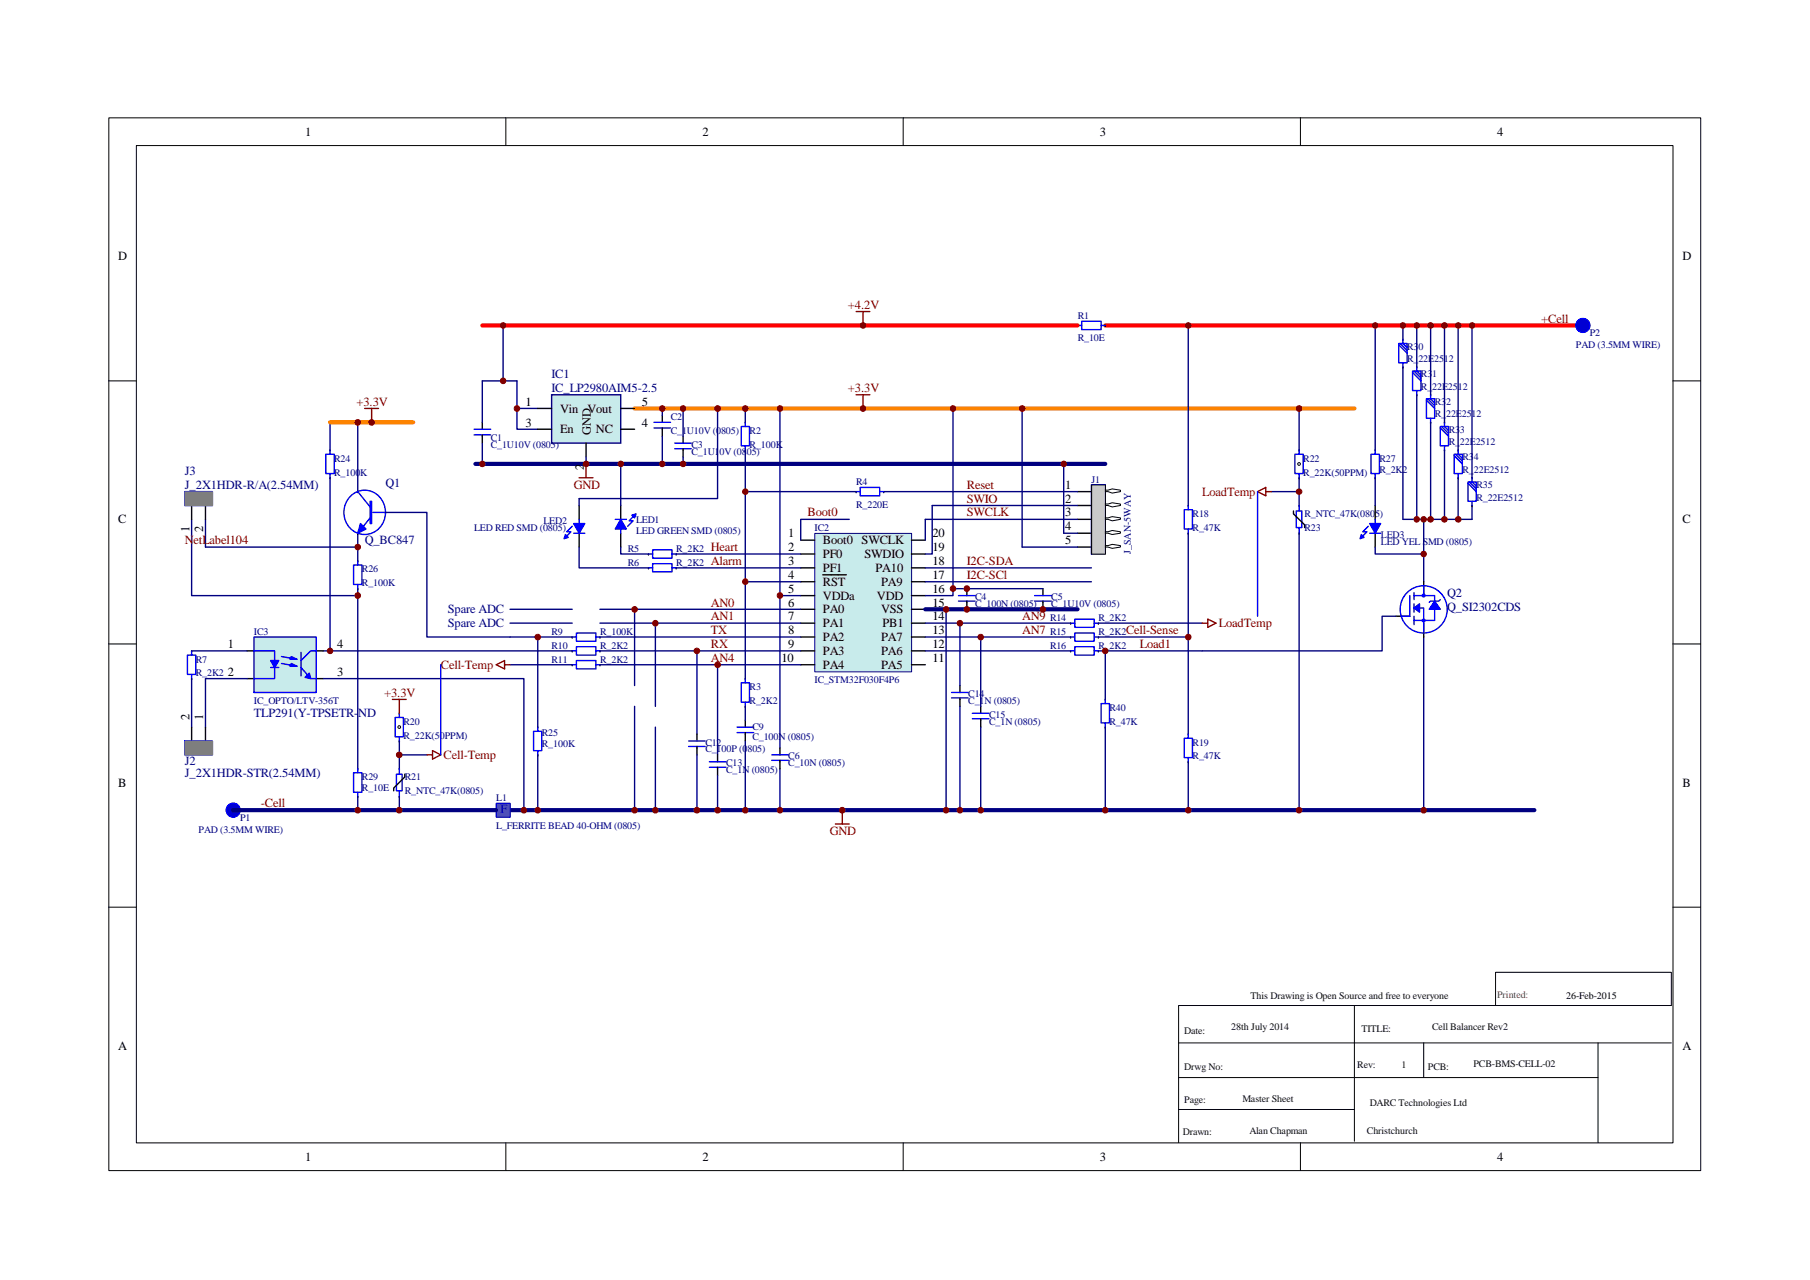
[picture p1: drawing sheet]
<svg xmlns="http://www.w3.org/2000/svg" width="420mm" height="297mm" viewBox="0 0 420 297" stroke-linecap="round" stroke-linejoin="round" font-family="sans-serif">
<g fill="none" stroke="#000" stroke-width=".23">
<path d="M25.3 27.3h369.5v244.4h-369.5zM31.7 33.8h356.7v231.4h-356.7zM117.4 27.3v6.4M209.7 27.3v6.4M301.9 27.3v6.4M25.2 88.4h6.4M388.3 88.4h6.4M25.2 149.4h6.4M388.3 149.4h6.4M25.2 210.5h6.4M388.3 210.5h6.4M117.4 265.2v6.4"/>
<path d="M209.7 265.2v6.4M301.9 265.2v6.4"/>
</g>
<path d="M118.4 188h237.8" fill="none" stroke="#000080" stroke-width=".96"/>
<path d="M256.6 75.5h110.8" fill="none" stroke="#f00" stroke-width=".96"/>
<g fill="#000">
<circle cx="325.7" cy="78.7" r=".16"/>
<circle cx="367.4" cy="75.5" r=".16"/>
<circle cx="325.7" cy="85.2" r=".16"/>
<circle cx="328.9" cy="85.2" r=".16"/>
<circle cx="328.9" cy="91.6" r=".16"/>
<circle cx="332.1" cy="91.6" r=".16"/>
<circle cx="332.1" cy="98" r=".16"/>
<circle cx="335.3" cy="98" r=".16"/>
<circle cx="335.3" cy="104.4" r=".16"/>
<circle cx="338.5" cy="110.9" r=".16"/>
<circle cx="338.5" cy="104.4" r=".16"/>
</g>
<g fill="none" stroke="#00f" stroke-width=".32">
<path d="M325 79.7l1.6 1.6M325.7 78.7v1h.9v4.5h-.9v1M324.7 80l1.9 2M326.6 80.6l-.9-.9h-1v4.5h1M327.9 86.4l1.9 2M328.2 86.1l1.6 1.6M328.9 85.2v.9h.9v4.5h-.9v1M329.8 87.1l-.9-1h-1v4.5h1M331.1 92.9l1.9 1.9M331.4 92.5l1.6 1.6M332.1 91.6v.9h.9v4.6h-.9v.9M333 93.5l-.9-1h-1v4.6h1"/>
<path d="M334.3 99.3l1.9 1.9M334.6 99l1.6 1.6M335.3 98v1h.9v4.5h-.9v.9M336.2 99.9l-.9-.9h-1v4.5h1M337.6 105.7l1.9 2M337.9 105.4l1.6 1.6M338.5 104.4v1h1v4.5h-1v1M339.5 106.4l-1-1h-.9v4.5h.9"/>
<circle cx="367.4" cy="75.5" r="1.61"/>
</g>
<path d="M335.3 104.4v16.1M338.5 110.9v9.6M341.7 117.3v3.2" fill="none" stroke="#000080" stroke-width=".32"/>
<circle cx="367.4" cy="75.5" r="1.61" fill="#0000bf"/>
<circle cx="367.4" cy="75.5" r="1.61" fill="none" stroke="#00f" stroke-width=".23"/>
<path d="M328.9 91.6v28.9" fill="none" stroke="#000080" stroke-width=".32"/>
<circle cx="54.1" cy="188" r=".16" fill="#000"/>
<circle cx="54.1" cy="188" r="1.61" fill="none" stroke="#00f" stroke-width=".32"/>
<circle cx="54.1" cy="188" r="1.61" fill="#0000bf"/>
<circle cx="54.1" cy="188" r="1.61" fill="none" stroke="#00f" stroke-width=".23"/>
<path d="M332.1 98v22.5M325.7 120.5h16M330.5 120.5v14.5" fill="none" stroke="#000080" stroke-width=".32"/>
<path d="M314.4 233.3v31.5M347.2 233.3v-7.7h40.8v7.7h-114.4v31.9M273.6 242h114.4M273.6 250.1h97.4M273.6 257.5h40.8M330.5 242v8.1M371 242v23.2" fill="none" stroke="#000" stroke-width=".23"/>
<path d="M250.1 114.1h3.3M250.1 117.3h3.3M250.1 120.5h3.3M250.1 123.7h3.3M250.1 127h3.3" fill="none" stroke="#000" stroke-width=".32"/>
<path d="M253.4 112.5h3.2v16.1h-3.2z" fill="none" stroke="#00f" stroke-width=".32"/>
<path d="M253.4 112.6h3.2v16h-3.2z" fill="#c0c0c0"/>
<path d="M253.4 112.5h3.2v16.1h-3.2zM256.6 113.7l1.6-.2 1.9 .2v.4l-1.9 .3-1-.3h-.6M256.6 117l1.6-.3 1.9 .3v.3l-1.9 .3-1-.3h-.6M256.6 120.2l1.6-.3 1.9 .3v.3l-1.9 .4-1-.4h-.6M256.6 123.4l1.6-.3 1.9 .3v.3l-1.9 .3-1.6-.3M256.6 126.6l1.6-.3 1.9 .3v.4l-1.9 .3-1.6-.3" fill="none" stroke="#000" stroke-width=".23"/>
<path d="M237.3 94.8v32.2h12.8M205.1 114.1h45M216.4 117.3h33.7M214.8 120.5h35.3" fill="none" stroke="#000080" stroke-width=".32"/>
<path d="M189.2 123.8h22.4v32.1h-22.4z" fill="#c8ebeb"/>
<path d="M189.1 123.8h22.5v32.1h-22.5z" fill="none" stroke="#000080" stroke-width=".23"/>
<g fill="none" stroke="#000" stroke-width=".32">
<path d="M185.9 125.3h3.2M185.9 128.6h3.2M185.9 131.8h3.2M185.9 135h3.2M185.9 138.2h3.2M191 133.4h5.5M211.6 125.3h3.2M211.6 128.6h3.2M211.6 131.8h3.2M211.6 135h3.2M211.6 138.2h3.2M185.9 141.4h3.2"/>
<path d="M185.9 144.6h3.2M185.9 147.8h3.2M185.9 151h3.2M185.9 154.3h3.2M211.6 141.4h3.2M211.6 144.6h3.2M211.6 147.8h3.2M211.6 151h3.2M211.6 154.3h3.2M173 167.1v1.6M173 170v2"/>
</g>
<g fill="#000">
<circle cx="173" cy="98" r=".16"/>
<circle cx="173" cy="104.4" r=".16"/>
<circle cx="198.7" cy="114.1" r=".16"/>
<circle cx="205.1" cy="114.1" r=".16"/>
<circle cx="173" cy="157.5" r=".16"/>
<circle cx="173" cy="163.9" r=".16"/>
<circle cx="115.2" cy="188" r=".16"/>
<circle cx="118.4" cy="188" r=".16"/>
</g>
<path d="M173 98v1h-.9v4.5h.9v.9M173 99h1v4.5h-1M198.7 114.1h1v-1h4.5v1h.9M199.7 114.1v1h4.5v-1M173 157.5v1h-.9v4.4h.9v1M173 158.5h1v4.4h-1M171.1 168.7h3.9M171.1 170h3.9" fill="none" stroke="#00f" stroke-width=".32"/>
<path d="M173 94.8v3.2M173 104.4v53.1M173 114.1h25.7M216.4 117.3v11.3h-1.6M173 135h12.9M214.8 120.5v4.8M246.9 123.7h3.2M173 163.9v3.2" fill="none" stroke="#000080" stroke-width=".32"/>
<path d="M214.8 141.4h35.3" fill="none" stroke="#000080" stroke-width=".96"/>
<path d="M115.2 186.4h3.2v3.2h-3.2z" fill="none" stroke="#00f" stroke-width=".23"/>
<path d="M115.3 186.5h3.1v3.2h-3.1z" fill="#009cca"/>
<path d="M115.2 186.4h3.2v3.3h-3.2z" fill="none" stroke="#0000bf" stroke-width=".23"/>
<path d="M110.4 107.7h146.2M54.1 188h61.1" fill="none" stroke="#000080" stroke-width=".96"/>
<g fill="none" stroke="#800000" stroke-width=".32">
<path d="M198.7 72.3h3.2M200.4 72.3v3.2M198.7 91.6h3.2M200.4 91.6v3.2M134.4 110.9h3.3M136 107.7v3.2M291.9 114.1l1.9-1v2zM293.8 114.1h1.3M91.1 162.3h3.2M92.7 162.3v3.2M99.1 175.2h1.3M100.4 174.2l1.9 1-1.9 .9z"/>
<path d="M193.9 191.2h3.2M195.5 188v3.2"/>
</g>
<g fill="none" stroke="#000080" stroke-width=".32">
<path d="M116.8 75.5v12.9M112 98v-9.6h8v11.2h4.8M120 94.8h4.8M181 94.8v43.4h4.9M221.2 94.8v41.8M301.6 94.8v9.6M112 102.8v4.9M153.7 101.2v6.5M295.1 114.1h6.5M301.6 110.9v6.4M181 138.2v35.4M214.8 131.8h38.6"/>
<path d="M214.8 135h38.6M242.1 136.6h-20.9v1.6h-6.4M301.6 123.7v64.3M75 151h57.8M118.4 141.4h14.4M118.4 144.6h14.4M118.4 147.8h14.4M118.4 154.3h14.4M139.3 141.4h46.6M139.3 144.6h46.6M139.3 147.8h46.6M139.3 151h46.6"/>
<path d="M139.3 154.3h46.6M147.3 141.4v17.7M152.1 144.6v19.3M161.8 151v19.3M166.6 154.3v20.9M214.8 144.6h33.7M214.8 147.8h33.7M214.8 151h33.7M219.6 141.4v46.6M330.5 147.8v40.2M92.7 172v6.4M92.7 175.2h6.4"/>
<path d="M147.3 163.9v24.1M152.1 168.7v19.3M161.8 175.2v12.8M173 172v16M181 178.4v9.6M166.6 180v8"/>
</g>
<path d="M112 98v1.6M153.7 96.4v1.6M153.7 99.3v1.9M112 100.9v1.9M300.3 118.6v.7l2.5 2.5v.6M242.1 136.6v1.6M242.1 139.5v1.9M94 179.7v.6l-2.6 2.6v.6M161.8 170.3v1.7M161.8 173.2v2M166.6 175.2v1.6M166.6 178.1v1.9" fill="none" stroke="#000" stroke-width=".32"/>
<g fill="none" stroke="#00f" stroke-width=".32">
<path d="M250.1 75.5h1v-1h4.5v1h1M251.1 75.5v1h4.5v-1M110.1 99.6h3.8M151.8 98h3.8M151.8 99.3h3.8M110.1 100.9h3.8M301.6 104.4v1h-1v4.5h1v1M301.6 105.4h.9v4.5h-.9M301.6 117.3v1.3h-.7v3.8h.7v1.3M301.6 118.6h.6v3.8h-.6M240.2 138.2h3.8M240.2 139.5h3.8"/>
<path d="M132.8 151h1v-.9h4.5v.9h1M132.8 154.3h1v-1h4.5v1h1M133.8 151v1h4.5v-1M133.8 154.3v.9h4.5v-.9M248.5 144.6h1v-.9h4.5v.9h1M248.5 147.8h1v-.9h4.5v.9h1M249.5 144.6v1h4.5v-1M249.5 147.8v1h4.5v-1M92.7 165.5v1h.9v4.5h-.9v1M92.7 166.5h-1v4.5h1M92.7 178.4v1.3h.6v3.8h-.6v1.3M92.7 179.7h-.7v3.8h.7"/>
<path d="M159.8 172h3.9M159.8 173.2h3.9M164.7 176.8h3.8M164.7 178.1h3.8"/>
</g>
<path d="M147.3 94.8h167.1" fill="none" stroke="#fd8300" stroke-width=".96"/>
<g fill="#000">
<circle cx="250.1" cy="75.5" r=".16"/>
<circle cx="256.6" cy="75.5" r=".16"/>
<circle cx="301.6" cy="110.9" r=".16"/>
<circle cx="301.6" cy="117.3" r=".16"/>
<circle cx="301.6" cy="104.4" r=".16"/>
<circle cx="301.6" cy="123.7" r=".16"/>
<circle cx="132.8" cy="154.3" r=".16"/>
<circle cx="132.8" cy="151" r=".16"/>
<circle cx="139.3" cy="154.3" r=".16"/>
<circle cx="139.3" cy="151" r=".16"/>
<circle cx="248.5" cy="144.6" r=".16"/>
<circle cx="248.5" cy="147.8" r=".16"/>
<circle cx="255" cy="144.6" r=".16"/>
<circle cx="255" cy="147.8" r=".16"/>
<circle cx="92.7" cy="165.5" r=".16"/>
<circle cx="92.7" cy="172" r=".16"/>
<circle cx="92.7" cy="178.4" r=".16"/>
<circle cx="92.7" cy="184.8" r=".16"/>
</g>
<path d="M112 75.5h138.1" fill="none" stroke="#f00" stroke-width=".96"/>
<g fill="none" stroke="#000" stroke-width=".23">
<circle cx="301.6" cy="107.7" r=".32"/>
<circle cx="92.7" cy="168.7" r=".32"/>
</g>
<circle cx="237.3" cy="94.8" r=".66" fill="#800000"/>
<circle cx="237.3" cy="94.8" r=".66" fill="none" stroke="#800000" stroke-width=".23"/>
<circle cx="195.5" cy="188" r=".65" fill="#800000"/>
<circle cx="195.5" cy="188" r=".65" fill="none" stroke="#800000" stroke-width=".23"/>
<circle cx="219.6" cy="188" r=".64" fill="#800000"/>
<circle cx="219.6" cy="188" r=".64" fill="none" stroke="#800000" stroke-width=".23"/>
<circle cx="200.3" cy="94.8" r=".65" fill="#800000"/>
<circle cx="200.3" cy="94.8" r=".65" fill="none" stroke="#800000" stroke-width=".23"/>
<circle cx="161.8" cy="151.1" r=".65" fill="#800000"/>
<circle cx="161.8" cy="151.1" r=".65" fill="none" stroke="#800000" stroke-width=".23"/>
<circle cx="166.6" cy="154.3" r=".65" fill="#800000"/>
<circle cx="166.6" cy="154.3" r=".65" fill="none" stroke="#800000" stroke-width=".23"/>
<circle cx="161.8" cy="188" r=".65" fill="#800000"/>
<circle cx="161.8" cy="188" r=".65" fill="none" stroke="#800000" stroke-width=".23"/>
<circle cx="166.6" cy="188" r=".66" fill="#800000"/>
<circle cx="166.6" cy="188" r=".66" fill="none" stroke="#800000" stroke-width=".23"/>
<circle cx="173" cy="188" r=".64" fill="#800000"/>
<circle cx="173" cy="188" r=".64" fill="none" stroke="#800000" stroke-width=".23"/>
<circle cx="181" cy="138.2" r=".64" fill="#800000"/>
<circle cx="181" cy="138.2" r=".64" fill="none" stroke="#800000" stroke-width=".23"/>
<circle cx="181" cy="94.8" r=".64" fill="#800000"/>
<circle cx="181" cy="94.8" r=".64" fill="none" stroke="#800000" stroke-width=".23"/>
<circle cx="181" cy="188" r=".64" fill="#800000"/>
<circle cx="181" cy="188" r=".64" fill="none" stroke="#800000" stroke-width=".23"/>
<circle cx="221.2" cy="94.8" r=".65" fill="#800000"/>
<circle cx="221.2" cy="94.8" r=".65" fill="none" stroke="#800000" stroke-width=".23"/>
<circle cx="301.6" cy="114.1" r=".64" fill="#800000"/>
<circle cx="301.6" cy="114.1" r=".64" fill="none" stroke="#800000" stroke-width=".23"/>
<circle cx="301.6" cy="94.8" r=".65" fill="#800000"/>
<circle cx="301.6" cy="94.8" r=".65" fill="none" stroke="#800000" stroke-width=".23"/>
<circle cx="301.6" cy="188" r=".65" fill="#800000"/>
<circle cx="301.6" cy="188" r=".65" fill="none" stroke="#800000" stroke-width=".23"/>
<path d="M319.2 117.3v3.2M319.2 123.7v3.3" fill="none" stroke="#000" stroke-width=".32"/>
<path d="M318 123.7h2.5" fill="none" stroke="#00f" stroke-width=".32"/>
<path d="M318 121.5h2.5l-1.3 2.2z" fill="#00f"/>
<path d="M317.6 122.1l-1.3 1.3h1l-1.3 1.3M318 121.5h2.5l-1.3 2.2zM319.2 120.5v1" fill="none" stroke="#00f" stroke-width=".32"/>
<path d="M316 124l.6 .7-.9 .3z" fill="#00f"/>
<path d="M319.2 104.4v1h-.9v4.5h.9v1M319.2 105.4h1v4.5h-1M316 124l.6 .7-.9 .3zM220.9 160.7h3.8M220.9 162h3.8M225.7 165.5h3.9M225.7 166.8h3.9" fill="none" stroke="#00f" stroke-width=".32"/>
<g fill="#000">
<circle cx="319.2" cy="110.9" r=".16"/>
<circle cx="319.2" cy="104.4" r=".16"/>
</g>
<path d="M319.2 75.5v28.9M222.8 144.6v14.5M227.7 147.8v16.1M255 144.6h24M222.8 163.9v24.1M227.7 168.7v19.3" fill="none" stroke="#000080" stroke-width=".32"/>
<path d="M115.2 154.3l1.9-1v1.9zM117.1 154.3h1.3" fill="none" stroke="#800000" stroke-width=".32"/>
<path d="M222.8 159.1v1.6M222.8 162v1.9M227.7 163.9v1.6M227.7 166.8v1.9" fill="none" stroke="#000" stroke-width=".32"/>
<circle cx="222.8" cy="188" r=".65" fill="#800000"/>
<circle cx="222.8" cy="188" r=".65" fill="none" stroke="#800000" stroke-width=".23"/>
<circle cx="227.6" cy="188" r=".65" fill="#800000"/>
<circle cx="227.6" cy="188" r=".65" fill="none" stroke="#800000" stroke-width=".23"/>
<circle cx="147.3" cy="188" r=".64" fill="#800000"/>
<circle cx="147.3" cy="188" r=".64" fill="none" stroke="#800000" stroke-width=".23"/>
<circle cx="152.1" cy="188" r=".65" fill="#800000"/>
<circle cx="152.1" cy="188" r=".65" fill="none" stroke="#800000" stroke-width=".23"/>
<circle cx="152.1" cy="144.6" r=".65" fill="#800000"/>
<circle cx="152.1" cy="144.6" r=".65" fill="none" stroke="#800000" stroke-width=".23"/>
<circle cx="147.3" cy="141.4" r=".64" fill="#800000"/>
<circle cx="147.3" cy="141.4" r=".64" fill="none" stroke="#800000" stroke-width=".23"/>
<g fill="#000">
<circle cx="150.5" cy="131.8" r=".16"/>
<circle cx="150.5" cy="128.6" r=".16"/>
<circle cx="157" cy="128.6" r=".16"/>
<circle cx="157" cy="131.8" r=".16"/>
</g>
<path d="M150.5 131.8h1v-1h4.5v1h1M150.5 128.6h1v-1h4.5v1h1M151.5 131.8v.9h4.5v-.9M151.5 128.6v.9h4.5v-.9" fill="none" stroke="#00f" stroke-width=".32"/>
<path d="M157 131.8h28.9M157 128.6h28.9" fill="none" stroke="#000080" stroke-width=".32"/>
<circle cx="116.8" cy="88.4" r=".64" fill="#800000"/>
<circle cx="116.8" cy="88.4" r=".64" fill="none" stroke="#800000" stroke-width=".23"/>
<circle cx="116.8" cy="75.5" r=".63" fill="#800000"/>
<circle cx="116.8" cy="75.5" r=".63" fill="none" stroke="#800000" stroke-width=".23"/>
<circle cx="200.3" cy="75.5" r=".64" fill="#800000"/>
<circle cx="200.3" cy="75.5" r=".64" fill="none" stroke="#800000" stroke-width=".23"/>
<circle cx="319.2" cy="75.5" r=".63" fill="#800000"/>
<circle cx="319.2" cy="75.5" r=".63" fill="none" stroke="#800000" stroke-width=".23"/>
<g fill="#000">
<circle cx="275.8" cy="117.3" r=".16"/>
<circle cx="275.8" cy="123.7" r=".16"/>
</g>
<path d="M275.8 117.3v1h-.9v4.5h.9v.9M275.8 118.3h1v4.5h-1" fill="none" stroke="#00f" stroke-width=".32"/>
<path d="M275.8 75.5v41.8" fill="none" stroke="#000080" stroke-width=".32"/>
<circle cx="275.8" cy="75.5" r=".63" fill="#800000"/>
<circle cx="275.8" cy="75.5" r=".63" fill="none" stroke="#800000" stroke-width=".23"/>
<path d="M279 144.6h1.4M280.4 143.7l1.9 .9-1.9 1z" fill="none" stroke="#800000" stroke-width=".32"/>
<path d="M275.8 123.7v46.6M255 147.8h20.8M275.8 176.8v11.2" fill="none" stroke="#000080" stroke-width=".32"/>
<g fill="#000">
<circle cx="275.8" cy="176.8" r=".16"/>
<circle cx="275.8" cy="170.3" r=".16"/>
</g>
<path d="M275.8 170.3v1h-.9v4.5h.9v1M275.8 171.3h1v4.5h-1" fill="none" stroke="#00f" stroke-width=".32"/>
<circle cx="275.8" cy="188" r=".64" fill="#800000"/>
<circle cx="275.8" cy="188" r=".64" fill="none" stroke="#800000" stroke-width=".23"/>
<path d="M255 151h24" fill="none" stroke="#000080" stroke-width=".32"/>
<path d="M144.1 117.3v3.2M144.1 123.7v3.3" fill="none" stroke="#000" stroke-width=".32"/>
<path d="M142.8 120.5h2.6" fill="none" stroke="#00f" stroke-width=".32"/>
<path d="M144.1 120.5l1.3 2.3h-2.6z" fill="#00f"/>
<path d="M147.3 119.5l-1.3 1.4h1l-1.3 1.2M144.1 120.5l1.3 2.3h-2.6zM144.1 122.8v.9" fill="none" stroke="#00f" stroke-width=".32"/>
<path d="M146.7 119.5l.9-.2-.3 .9z" fill="#00f"/>
<path d="M146.7 119.5l.9-.2-.3 .9z" fill="none" stroke="#00f" stroke-width=".32"/>
<path d="M57.4 151h1.6M57.4 157.5h1.6M73.4 151h1.6M73.4 157.5h1.6" fill="none" stroke="#000" stroke-width=".32"/>
<path d="M59 147.9h14.4v12.8h-14.4z" fill="#c8ebeb"/>
<path d="M59 147.9h14.4v12.8h-14.4z" fill="none" stroke="#c8ebeb" stroke-width=".23"/>
<path d="M59 147.8h14.4v12.9h-14.4zM69.9 151.4v5.4M73.4 151h-1.3l-2.2 2.3" fill="none" stroke="#00f" stroke-width=".32"/>
<path d="M70.8 157.2l1-1 .3 1.3z" fill="#00f"/>
<path d="M70.8 157.2l1-1 .3 1.3z" fill="none" stroke="#00f" stroke-width=".32"/>
<path d="M62.8 153.3h1.9l-1 1.6z" fill="#00f"/>
<path d="M59 151h4.7v6.5h-4.7M62.8 153.3h1.9l-1 1.6zM62.8 154.9h1.9M65.4 152.4l3.5 .6-1.3-.6-.3 .6h1.6M65.4 154l3.5 .6-1.3-.6-.3 .6h1.6M69.9 154.9l2.2 2.6h1.3" fill="none" stroke="#00f" stroke-width=".32"/>
<path d="M75 157.5h46.6v30.5" fill="none" stroke="#000080" stroke-width=".32"/>
<circle cx="121.6" cy="188" r=".65" fill="#800000"/>
<circle cx="121.6" cy="188" r=".65" fill="none" stroke="#800000" stroke-width=".23"/>
<g fill="#000">
<circle cx="76.6" cy="110.9" r=".16"/>
<circle cx="76.6" cy="104.4" r=".16"/>
<circle cx="83" cy="136.6" r=".16"/>
<circle cx="83" cy="130.2" r=".16"/>
<circle cx="44.5" cy="157.5" r=".16"/>
<circle cx="44.5" cy="151" r=".16"/>
<circle cx="132.8" cy="147.8" r=".16"/>
<circle cx="139.3" cy="147.8" r=".16"/>
<circle cx="124.8" cy="175.2" r=".16"/>
<circle cx="124.8" cy="168.7" r=".16"/>
</g>
<path d="M76.6 104.4v1h-1v4.5h1v1M76.6 105.4h1v4.5h-1M83 130.2v.9h-.9v4.5h.9v1M83 131.1h1v4.5h-1M133.2 123.7h2.6M44.5 151v1h1v4.5h-1v1M44.5 152h-1v4.5h1M132.8 147.8h1v-.9h4.5v.9h1M133.8 147.8v1h4.5v-1M124.8 168.7v1h1v4.5h-1v1M124.8 169.7h-.9v4.5h.9" fill="none" stroke="#00f" stroke-width=".32"/>
<path d="M84.7 94.8h3.2M86.3 94.8v3.2" fill="none" stroke="#800000" stroke-width=".32"/>
<path d="M76.6 98v6.4M83 98v16.1M166.6 94.8v20.9h-32.2M76.6 110.9v40.1M83 123.7v6.5M83 136.6v41.8M44.5 151h12.9M44.5 157.5v11.2M57.4 157.5h-9.7v11.2" fill="none" stroke="#000080" stroke-width=".32"/>
<path d="M76.6 98h19.3" fill="none" stroke="#fd8300" stroke-width=".96"/>
<path d="M134.4 117.3v3.2M134.4 123.7v3.3" fill="none" stroke="#000" stroke-width=".32"/>
<path d="M133.2 121.5h2.6l-1.4 2.2z" fill="#00f"/>
<path d="M132.8 122.1l-1.2 1.3h.9l-1.2 1.3M133.2 121.5h2.6l-1.4 2.2zM134.4 120.5v1" fill="none" stroke="#00f" stroke-width=".32"/>
<path d="M131.3 124l.6 .7-1 .3z" fill="#00f"/>
<path d="M291.9 114.1v28.9M131.3 124l.6 .7-1 .3zM248.5 151h1v-.9h4.5v.9h1M249.5 151v1h4.5v-1" fill="none" stroke="#00f" stroke-width=".32"/>
<path d="M134.4 127v4.8h16.1M144.1 127v1.6h6.4" fill="none" stroke="#000080" stroke-width=".32"/>
<g fill="#000">
<circle cx="248.5" cy="151" r=".16"/>
<circle cx="255" cy="151" r=".16"/>
</g>
<circle cx="222.8" cy="144.6" r=".65" fill="#800000"/>
<circle cx="222.8" cy="144.6" r=".65" fill="none" stroke="#800000" stroke-width=".23"/>
<circle cx="227.6" cy="147.8" r=".65" fill="#800000"/>
<circle cx="227.6" cy="147.8" r=".65" fill="none" stroke="#800000" stroke-width=".23"/>
<circle cx="219.6" cy="141.4" r=".64" fill="#800000"/>
<circle cx="219.6" cy="141.4" r=".64" fill="none" stroke="#800000" stroke-width=".23"/>
<path d="M102.3 154.3v20.9" fill="none" stroke="#00f" stroke-width=".32"/>
<path d="M47.7 127h35.3" fill="none" stroke="#000080" stroke-width=".32"/>
<circle cx="86.3" cy="98" r=".65" fill="#800000"/>
<circle cx="86.3" cy="98" r=".65" fill="none" stroke="#800000" stroke-width=".23"/>
<circle cx="76.6" cy="151.1" r=".64" fill="#800000"/>
<circle cx="76.6" cy="151.1" r=".64" fill="none" stroke="#800000" stroke-width=".23"/>
<path d="M44.5 120.5v17.7h38.5" fill="none" stroke="#000080" stroke-width=".32"/>
<circle cx="83" cy="127" r=".64" fill="#800000"/>
<circle cx="83" cy="127" r=".64" fill="none" stroke="#800000" stroke-width=".23"/>
<path d="M47.7 120.5v6.5" fill="none" stroke="#000080" stroke-width=".32"/>
<g fill="#000">
<circle cx="83" cy="178.4" r=".16"/>
<circle cx="83" cy="184.8" r=".16"/>
</g>
<path d="M83 178.4v.9h-.9v4.6h.9v.9M83 179.3h1v4.6h-1" fill="none" stroke="#00f" stroke-width=".32"/>
<circle cx="83" cy="138.2" r=".65" fill="#800000"/>
<circle cx="83" cy="138.2" r=".65" fill="none" stroke="#800000" stroke-width=".23"/>
<path d="M83 184.8v3.2" fill="none" stroke="#000080" stroke-width=".32"/>
<circle cx="83" cy="188" r=".65" fill="#800000"/>
<circle cx="83" cy="188" r=".65" fill="none" stroke="#800000" stroke-width=".23"/>
<circle cx="92.7" cy="175.2" r=".65" fill="#800000"/>
<circle cx="92.7" cy="175.2" r=".65" fill="none" stroke="#800000" stroke-width=".23"/>
<path d="M92.7 184.8v3.2" fill="none" stroke="#000080" stroke-width=".32"/>
<circle cx="92.7" cy="188" r=".65" fill="#800000"/>
<circle cx="92.7" cy="188" r=".65" fill="none" stroke="#800000" stroke-width=".23"/>
<path d="M197.1 120.5h-11.2v4.8" fill="none" stroke="#000080" stroke-width=".32"/>
<circle cx="330.5" cy="188" r=".65" fill="#800000"/>
<circle cx="330.5" cy="188" r=".65" fill="none" stroke="#800000" stroke-width=".23"/>
<path d="M319.2 127v1.6h11.3" fill="none" stroke="#000080" stroke-width=".32"/>
<circle cx="330.5" cy="128.6" r=".64" fill="#800000"/>
<circle cx="330.5" cy="128.6" r=".64" fill="none" stroke="#800000" stroke-width=".23"/>
<path d="M319.2 110.9v6.4" fill="none" stroke="#000080" stroke-width=".32"/>
<path d="M181 173.6v1.6M181 176.4v2" fill="none" stroke="#000" stroke-width=".32"/>
<path d="M179.1 175.2h3.9M179.1 176.4h3.9" fill="none" stroke="#00f" stroke-width=".32"/>
<circle cx="242.1" cy="141.4" r=".64" fill="#800000"/>
<circle cx="242.1" cy="141.4" r=".64" fill="none" stroke="#800000" stroke-width=".23"/>
<circle cx="221.2" cy="136.6" r=".65" fill="#800000"/>
<circle cx="221.2" cy="136.6" r=".65" fill="none" stroke="#800000" stroke-width=".23"/>
<circle cx="173" cy="94.8" r=".64" fill="#800000"/>
<circle cx="173" cy="94.8" r=".64" fill="none" stroke="#800000" stroke-width=".23"/>
<circle cx="173" cy="135" r=".64" fill="#800000"/>
<circle cx="173" cy="135" r=".64" fill="none" stroke="#800000" stroke-width=".23"/>
<circle cx="173" cy="114.1" r=".63" fill="#800000"/>
<circle cx="173" cy="114.1" r=".63" fill="none" stroke="#800000" stroke-width=".23"/>
<circle cx="112" cy="107.7" r=".64" fill="#800000"/>
<circle cx="112" cy="107.7" r=".64" fill="none" stroke="#800000" stroke-width=".23"/>
<path d="M246.9 107.7v16" fill="none" stroke="#000080" stroke-width=".32"/>
<circle cx="246.9" cy="107.7" r=".64" fill="#800000"/>
<circle cx="246.9" cy="107.7" r=".64" fill="none" stroke="#800000" stroke-width=".23"/>
<path d="M224.4 136.6v1.6M224.4 139.5v1.9" fill="none" stroke="#000" stroke-width=".32"/>
<path d="M222.5 138.2h3.8M222.5 139.5h3.8" fill="none" stroke="#00f" stroke-width=".32"/>
<circle cx="224.4" cy="136.6" r=".65" fill="#800000"/>
<circle cx="224.4" cy="136.6" r=".65" fill="none" stroke="#800000" stroke-width=".23"/>
<circle cx="224.4" cy="141.4" r=".65" fill="#800000"/>
<circle cx="224.4" cy="141.4" r=".65" fill="none" stroke="#800000" stroke-width=".23"/>
<path d="M158.6 101.2v1.6M158.6 104.1v1.9" fill="none" stroke="#000" stroke-width=".32"/>
<path d="M156.6 102.8h3.9M156.6 104.1h3.9" fill="none" stroke="#00f" stroke-width=".32"/>
<path d="M158.6 94.8v6.4M158.6 106v1.7" fill="none" stroke="#000080" stroke-width=".32"/>
<circle cx="158.6" cy="107.7" r=".64" fill="#800000"/>
<circle cx="158.6" cy="107.7" r=".64" fill="none" stroke="#800000" stroke-width=".23"/>
<circle cx="153.7" cy="107.7" r=".64" fill="#800000"/>
<circle cx="153.7" cy="107.7" r=".64" fill="none" stroke="#800000" stroke-width=".23"/>
<path d="M153.7 94.8v1.6" fill="none" stroke="#000080" stroke-width=".32"/>
<circle cx="153.7" cy="94.8" r=".65" fill="#800000"/>
<circle cx="153.7" cy="94.8" r=".65" fill="none" stroke="#800000" stroke-width=".23"/>
<circle cx="158.6" cy="94.8" r=".65" fill="#800000"/>
<circle cx="158.6" cy="94.8" r=".65" fill="none" stroke="#800000" stroke-width=".23"/>
<path d="M330.5 135v3.2M324.1 143h3.2M330.5 144.6v3.2" fill="none" stroke="#000" stroke-width=".32"/>
<path d="M328.2 141.1l1.3-1v2z" fill="#00f"/>
<path d="M328.2 141.1l1.3-1v2z" fill="none" stroke="#00f" stroke-width=".32"/>
<path d="M333 139.5l1.3 1.9h-2.5z" fill="#00f"/>
<g fill="none" stroke="#00f" stroke-width=".32">
<path d="M81.5 115a4.9 4.9 0 0 1 5.7-.5 4.9 4.9 0 0 1 2.2 5.3 4.8 4.8 0 0 1-5.2 4.2 4.8 4.8 0 0 1-4.4-5.1 5.3 5.3 0 0 1 1.7-3.9zM83 114.1l2.9 3.5M85.9 116.3h.4v5.2h-.4zM86.6 118.9h2.9M85.9 120.2l-2.9 3.5M327.3 138.2v4.8h-2M328.2 138.2h4.8v5.8h-4.8M328.2 137.5v1.6M330.5 135.9v2.3M333 139.5l1.3 1.9h-2.5zM334.3 139.1l-.3 .4h-1.9l-.3 .3M328.2 141.1h2.3v5.5"/>
<path d="M328.2 140.1v2M328.2 143v1.9"/>
<circle cx="330.5" cy="138.2" r=".31"/>
<circle cx="330.5" cy="141.4" r="5.5"/>
<circle cx="330.5" cy="144" r=".31"/>
</g>
<g fill="#000">
<circle cx="83" cy="114.1" r=".16"/>
<circle cx="89.5" cy="118.9" r=".16"/>
<circle cx="83" cy="123.7" r=".16"/>
</g>
<path d="M86.1 116.3v5.2" fill="none" stroke="#00f" stroke-width=".34"/>
<path d="M83.7 121.5l1.3 1.3-2 .9z" fill="#00f"/>
<path d="M83.7 121.5l1.3 1.3-2 .9z" fill="none" stroke="#00f" stroke-width=".32"/>
<circle cx="83" cy="98" r=".65" fill="#800000"/>
<circle cx="83" cy="98" r=".65" fill="none" stroke="#800000" stroke-width=".23"/>
<path d="M89.5 118.9h9.6v28.9h19.3M124.8 147.8v20.9M124.8 175.2v12.8" fill="none" stroke="#000080" stroke-width=".32"/>
<circle cx="124.8" cy="188" r=".65" fill="#800000"/>
<circle cx="124.8" cy="188" r=".65" fill="none" stroke="#800000" stroke-width=".23"/>
<circle cx="124.8" cy="147.8" r=".65" fill="#800000"/>
<circle cx="124.8" cy="147.8" r=".65" fill="none" stroke="#800000" stroke-width=".23"/>
<g fill="#000">
<circle cx="256.6" cy="162.3" r=".16"/>
<circle cx="256.6" cy="168.7" r=".16"/>
</g>
<path d="M256.6 162.3v1h-1v4.5h1v.9M256.6 163.3h.9v4.5h-.9" fill="none" stroke="#00f" stroke-width=".32"/>
<path d="M256.6 151v11.3" fill="none" stroke="#000080" stroke-width=".32"/>
<circle cx="256.6" cy="151.1" r=".64" fill="#800000"/>
<circle cx="256.6" cy="151.1" r=".64" fill="none" stroke="#800000" stroke-width=".23"/>
<path d="M256.6 168.7v19.3" fill="none" stroke="#000080" stroke-width=".32"/>
<circle cx="256.6" cy="188" r=".65" fill="#800000"/>
<circle cx="256.6" cy="188" r=".65" fill="none" stroke="#800000" stroke-width=".23"/>
<path d="M324.1 143h-3.3v8h-41.8" fill="none" stroke="#000080" stroke-width=".32"/>
<circle cx="330.5" cy="120.5" r=".64" fill="#800000"/>
<circle cx="330.5" cy="120.5" r=".64" fill="none" stroke="#800000" stroke-width=".23"/>
<g fill="#000">
<circle cx="341.7" cy="110.9" r=".16"/>
<circle cx="341.7" cy="117.3" r=".16"/>
</g>
<path d="M340.8 112.1l1.9 2M341.1 111.8l1.6 1.7M341.7 110.9v.9h1v4.5h-1v1M342.7 112.8l-1-1h-.9v4.5h.9" fill="none" stroke="#00f" stroke-width=".32"/>
<circle cx="328.9" cy="120.5" r=".64" fill="#800000"/>
<circle cx="328.9" cy="120.5" r=".64" fill="none" stroke="#800000" stroke-width=".23"/>
<circle cx="332.1" cy="120.5" r=".64" fill="#800000"/>
<circle cx="332.1" cy="120.5" r=".64" fill="none" stroke="#800000" stroke-width=".23"/>
<circle cx="338.5" cy="120.5" r=".65" fill="#800000"/>
<circle cx="338.5" cy="120.5" r=".65" fill="none" stroke="#800000" stroke-width=".23"/>
<circle cx="335.3" cy="120.5" r=".64" fill="#800000"/>
<circle cx="335.3" cy="120.5" r=".64" fill="none" stroke="#800000" stroke-width=".23"/>
<path d="M325.7 75.5v3.2M325.7 85.2v35.3" fill="none" stroke="#000080" stroke-width=".32"/>
<circle cx="325.7" cy="75.5" r=".64" fill="#800000"/>
<circle cx="325.7" cy="75.5" r=".64" fill="none" stroke="#800000" stroke-width=".23"/>
<path d="M328.9 75.5v9.7" fill="none" stroke="#000080" stroke-width=".32"/>
<circle cx="328.9" cy="75.5" r=".64" fill="#800000"/>
<circle cx="328.9" cy="75.5" r=".64" fill="none" stroke="#800000" stroke-width=".23"/>
<path d="M332.1 75.5v16.1" fill="none" stroke="#000080" stroke-width=".32"/>
<circle cx="332.1" cy="75.5" r=".64" fill="#800000"/>
<circle cx="332.1" cy="75.5" r=".64" fill="none" stroke="#800000" stroke-width=".23"/>
<path d="M335.3 75.5v22.5" fill="none" stroke="#000080" stroke-width=".32"/>
<circle cx="335.3" cy="75.5" r=".64" fill="#800000"/>
<circle cx="335.3" cy="75.5" r=".64" fill="none" stroke="#800000" stroke-width=".23"/>
<path d="M338.5 75.5v28.9" fill="none" stroke="#000080" stroke-width=".32"/>
<circle cx="338.5" cy="75.5" r=".65" fill="#800000"/>
<circle cx="338.5" cy="75.5" r=".65" fill="none" stroke="#800000" stroke-width=".23"/>
<path d="M341.7 75.5v35.4" fill="none" stroke="#000080" stroke-width=".32"/>
<circle cx="341.7" cy="75.5" r=".65" fill="#800000"/>
<circle cx="341.7" cy="75.5" r=".65" fill="none" stroke="#800000" stroke-width=".23"/>
<circle cx="275.8" cy="147.8" r=".64" fill="#800000"/>
<circle cx="275.8" cy="147.8" r=".64" fill="none" stroke="#800000" stroke-width=".23"/>
<path d="M44.5 117.3v3.2M47.7 117.3v3.2" fill="none" stroke="#000" stroke-width=".32"/>
<path d="M42.9 114.1h6.4v3.2h-6.4z" fill="none" stroke="#00f" stroke-width=".32"/>
<path d="M43 114.2h6.3v3.1h-6.3z" fill="#808080"/>
<path d="M42.9 114.1h6.4v3.2h-6.4z" fill="none" stroke="#808080" stroke-width=".23"/>
<path d="M44.5 168.7v3.3M47.7 168.7v3.3" fill="none" stroke="#000" stroke-width=".32"/>
<path d="M42.9 172h6.4v3.2h-6.4z" fill="none" stroke="#00f" stroke-width=".32"/>
<path d="M43 172h6.3v3.2h-6.3z" fill="#808080"/>
<path d="M42.9 172h6.4v3.2h-6.4z" fill="none" stroke="#808080" stroke-width=".23"/>
<path d="M128 91.6h16.1v11.2h-16.1z" fill-rule="evenodd" fill="#c8ebeb"/>
<path d="M128 91.6h16.1v11.2h-16.1z" fill="none" stroke="#000080" stroke-width=".32"/>
<path d="M124.8 94.8h3.2M124.8 99.6h3.2M144.1 94.8h3.2M144.1 99.6h3.2M136 102.8v3.2" fill="none" stroke="#000" stroke-width=".32"/>
<circle cx="120" cy="94.8" r=".65" fill="#800000"/>
<circle cx="120" cy="94.8" r=".65" fill="none" stroke="#800000" stroke-width=".23"/>
<path d="M136 106v1.7" fill="none" stroke="#000080" stroke-width=".32"/>
<circle cx="136.1" cy="107.7" r=".65" fill="#800000"/>
<circle cx="136.1" cy="107.7" r=".65" fill="none" stroke="#800000" stroke-width=".23"/>
<circle cx="166.6" cy="94.8" r=".66" fill="#800000"/>
<circle cx="166.6" cy="94.8" r=".66" fill="none" stroke="#800000" stroke-width=".23"/>
<path d="M134.4 115.7v1.6M144.1 107.7v9.6" fill="none" stroke="#000080" stroke-width=".32"/>
<circle cx="144.1" cy="107.7" r=".64" fill="#800000"/>
<circle cx="144.1" cy="107.7" r=".64" fill="none" stroke="#800000" stroke-width=".23"/>
<g font-size="2.9">
<text x="70.9" y="31.5">1</text>
<text x="163.1" y="31.5">2</text>
<text x="255.3" y="31.5">3</text>
<text x="347.5" y="31.5">4</text>
<text x="27.5" y="60.4">D</text>
<text x="390.6" y="60.4">D</text>
<text x="122" y="94.1">1</text>
<text x="130" y="95.8">Vin</text>
<text x="136.4" y="95.8">Vout</text>
<text x="149" y="94.1">5</text>
<text x="122" y="99">3</text>
<text x="130" y="100.6">En</text>
<text x="137.1" y="100.9" transform="rotate(-90 137.1 100.9)">GND</text>
<text x="138.3" y="100.6">NC</text>
<text x="149" y="99">4</text>
<text x="135.5" y="109" transform="rotate(-90 135.5 109)">2</text>
<text x="247.3" y="113.5">1</text>
<text x="247.3" y="116.7">2</text>
<text x="247.3" y="119.8">3</text>
<text x="27.5" y="121.5">C</text>
<text x="44" y="123.4" transform="rotate(-90 44 123.4)">1</text>
<text x="47.2" y="123.4" transform="rotate(-90 47.2 123.4)">2</text>
<text x="183" y="124.7">1</text>
<text x="216.4" y="124.7">20</text>
<text x="247.3" y="123.1">4</text>
<text x="390.6" y="121.5">C</text>
<text x="183" y="127.9">2</text>
<text x="183" y="131.1">3</text>
<text x="191" y="126.3">Boot0 SWCLK</text>
<text x="191" y="129.5">PF0</text>
<text x="200.7" y="129.5">SWDIO</text>
<text x="216.4" y="127.9">19</text>
<text x="216.4" y="131.1">18</text>
<text x="247.3" y="126.3">5</text>
<text x="183" y="134.3">4</text>
<text x="183" y="137.5">5</text>
<text x="191" y="132.7">PF1</text>
<text x="191" y="135.9">RST</text>
<text x="203.2" y="132.7">PA10</text>
<text x="204.5" y="135.9">PA9</text>
<text x="216.4" y="137.5">16</text>
<text x="216.4" y="134.3">17</text>
<text x="183" y="140.8">6</text>
<text x="183" y="144">7</text>
<text x="191" y="139.1">VDDa</text>
<text x="191" y="142.4">PA0</text>
<text x="203.6" y="139.1">VDD</text>
<text x="204.5" y="142.4">VSS</text>
<text x="216.4" y="144">14</text>
<text x="216.4" y="140.8">15</text>
<text x="183" y="147.2">8</text>
<text x="191" y="145.6">PA1</text>
<text x="191" y="148.8">PA2</text>
<text x="204.5" y="148.8">PA7</text>
<text x="204.8" y="145.6">PB1</text>
<text x="216.4" y="147.2">13</text>
<text x="52.9" y="150.4">1</text>
<text x="78.3" y="150.4">4</text>
<text x="181.4" y="153.6">10</text>
<text x="183" y="150.4">9</text>
<text x="191" y="152">PA3</text>
<text x="191" y="155.2">PA4</text>
<text x="204.5" y="155.2">PA5</text>
<text x="204.5" y="152">PA6</text>
<text x="216.4" y="153.6">11</text>
<text x="216.4" y="150.4">12</text>
<text x="52.9" y="156.8">2</text>
<text x="78.3" y="156.8">3</text>
<text x="44" y="167.1" transform="rotate(-90 44 167.1)">2</text>
<text x="47.2" y="167.1" transform="rotate(-90 47.2 167.1)">1</text>
<text x="27.5" y="182.5">B</text>
<text x="390.6" y="182.5">B</text>
<text x="27.5" y="243.6">A</text>
<text x="390.6" y="243.6">A</text>
<text x="70.9" y="269.3">1</text>
<text x="163.1" y="269.3">2</text>
<text x="255.3" y="269.3">3</text>
<text x="347.5" y="269.3">4</text>
</g>
<g font-size="2.9" fill="#800000">
<text x="196.8" y="71.7">+4.2V</text>
<text x="357.8" y="74.8">+Cell</text>
<text x="82.8" y="94.1">+3.3V</text>
<text x="196.8" y="90.9">+3.3V</text>
<text x="133.2" y="113.5">GND</text>
<text x="224.4" y="113.5">Reset</text>
<text x="187.5" y="119.8">Boot0</text>
<text x="224.4" y="119.8">SWCLK</text>
<text x="224.4" y="116.7">SWIO</text>
<text x="279.1" y="115.1">LoadTemp</text>
<text x="42.9" y="126.3">NetLabel104</text>
<text x="165" y="127.9">Heart</text>
<text x="165" y="131.1">Alarm</text>
<text x="224.4" y="131.1">I2C-SDA</text>
<text x="224.4" y="134.3">I2C-SCl</text>
<text x="165" y="140.8">AN0</text>
<text x="165" y="144">AN1</text>
<text x="237.3" y="144">AN9</text>
<text x="165" y="147.2">TX</text>
<text x="237.3" y="147.2">AN7</text>
<text x="261.4" y="147.2">Cell-Sense</text>
<text x="282.9" y="145.6">LoadTemp</text>
<text x="102.4" y="155.2">Cell-Temp</text>
<text x="165" y="150.4">RX</text>
<text x="165" y="153.6">AN4</text>
<text x="264.6" y="150.4">Load1</text>
<text x="89.2" y="161.7">+3.3V</text>
<text x="103" y="176.1">Cell-Temp</text>
<text x="60.6" y="187.4">-Cell</text>
<text x="192.6" y="193.8">GND</text>
</g>
<g font-size="2.9" fill="#000080">
<text x="128" y="87.7">IC1</text>
<text x="128" y="90.9">IC_LP2980AIM5-2.5</text>
<text x="42.9" y="110.2">J3</text>
<text x="42.9" y="113.5">J_2X1HDR-R/A(2.54MM)</text>
<text x="89.5" y="113.1">Q1</text>
<text x="84.7" y="126.3">Q_BC847</text>
<text x="104" y="142.4">Spare ADC</text>
<text x="335.9" y="138.5">Q2</text>
<text x="335.9" y="141.7">Q_SI2302CDS</text>
<text x="104" y="145.6">Spare ADC</text>
<text x="59" y="166.5">TLP291(Y-TPSETR-ND</text>
<text x="42.9" y="177.4">J2</text>
<text x="42.9" y="180.3">J_2X1HDR-STR(2.54MM)</text>
</g>
<text font-size="2.9" fill="#0000bf" x="116.2" y="188.6">F</text>
<g font-size="2.3" fill="#000080">
<text x="250.2" y="74">R1</text>
<text x="369.1" y="77.9">P2</text>
<text x="250.2" y="79.2">R_10E</text>
<text x="326.6" y="81.1">R30</text>
<text x="326.6" y="84">R_22E2512</text>
<text x="365.8" y="80.8">PAD (3.5MM WIRE)</text>
<text x="329.8" y="87.5">R31</text>
<text x="329.8" y="90.4">R_22E2512</text>
<text x="333.1" y="94">R32</text>
<text x="155.7" y="97.5">C2</text>
<text x="155.7" y="100.7">C_1U10V (0805)</text>
<text x="174" y="100.7">R2</text>
<text x="333.1" y="96.9">R_22E2512</text>
<text x="336.3" y="100.4">R33</text>
<text x="77.6" y="107.1">R24</text>
<text x="113.9" y="102.3">C1</text>
<text x="113.9" y="103.9">C_1U10V (0805)</text>
<text x="160.5" y="103.9">C3</text>
<text x="160.5" y="105.5">C_1U10V (0805)</text>
<text x="174" y="103.9">R_100K</text>
<text x="302.5" y="107.1">R22</text>
<text x="320.2" y="107.1">R27</text>
<text x="336.3" y="103.3">R_22E2512</text>
<text x="339.5" y="106.8">R34</text>
<text x="77.6" y="110.4">R_100K</text>
<text x="198.7" y="112.6">R4</text>
<text x="253.4" y="112">J1</text>
<text x="302.5" y="110.4">R_22K(50PPM)</text>
<text x="320.2" y="109.7">R_2K2</text>
<text x="339.5" y="109.7">R_22E2512</text>
<text x="342.7" y="113.2">R35</text>
<text x="198.7" y="117.8">R_220E</text>
<text x="342.7" y="116.2">R_22E2512</text>
<text x="110.1" y="123.2">LED RED SMD (0805)</text>
<text x="126.1" y="121.6">LED2</text>
<text x="147.6" y="121.3">LED1</text>
<text x="147.6" y="123.9">LED GREEN SMD (0805)</text>
<text x="189.1" y="123.2">IC2</text>
<text x="276.8" y="120">R18</text>
<text x="276.8" y="123.2">R_47K</text>
<text x="302.8" y="123.2">R23</text>
<text x="302.8" y="120">R_NTC_47K(0805)</text>
<text x="320.5" y="124.8">LED3</text>
<text x="145.7" y="131.2">R6</text>
<text x="145.7" y="128">R5</text>
<text x="157" y="131.2">R_2K2</text>
<text x="157" y="128">R_2K2</text>
<text x="262.5" y="128.6" transform="rotate(-90 262.5 128.6)">J_SAN-5WAY</text>
<text x="320.5" y="126.4">LED YEL SMD (0805)</text>
<text x="84" y="132.8">R26</text>
<text x="84" y="136.1">R_100K</text>
<text x="226.4" y="139.3">C4</text>
<text x="226.4" y="140.9">C_100N (0805)</text>
<text x="244" y="139.3">C5</text>
<text x="244" y="140.9">C_1U10V (0805)</text>
<text x="59" y="147.3">IC3</text>
<text x="128" y="147.3">R9</text>
<text x="139.3" y="147.3">R_100K</text>
<text x="243.7" y="144.1">R14</text>
<text x="243.7" y="147.3">R15</text>
<text x="255" y="144.1">R_2K2</text>
<text x="255" y="147.3">R_2K2</text>
<text x="45.5" y="153.8">R7</text>
<text x="128" y="150.5">R10</text>
<text x="128" y="153.8">R11</text>
<text x="139.3" y="150.5">R_2K2</text>
<text x="139.3" y="153.8">R_2K2</text>
<text x="243.7" y="150.5">R16</text>
<text x="255" y="150.5">R_2K2</text>
<text x="45.5" y="157">R_2K2</text>
<text x="174" y="160.2">R3</text>
<text x="189.1" y="158.6">IC_STM32F030F4P6</text>
<text x="224.8" y="161.8">C14</text>
<text x="59" y="163.4">IC_OPTO/LTV-356T</text>
<text x="174" y="163.4">R_2K2</text>
<text x="224.8" y="163.4">C_1N (0805)</text>
<text x="229.6" y="166.6">C15</text>
<text x="257.5" y="165">R40</text>
<text x="93.7" y="168.2">R20</text>
<text x="93.7" y="171.4">R_22K(50PPM)</text>
<text x="125.8" y="170.8">R25</text>
<text x="125.8" y="173.4">R_100K</text>
<text x="163.7" y="173.1">C12</text>
<text x="174.7" y="169.5">C9</text>
<text x="174.7" y="171.7">C_100N (0805)</text>
<text x="229.6" y="168.2">C_1N (0805)</text>
<text x="257.5" y="168.2">R_47K</text>
<text x="276.8" y="173.1">R19</text>
<text x="163.7" y="174.6">C_100P (0805)</text>
<text x="168.6" y="177.8">C13</text>
<text x="168.6" y="179.5">C_1N (0805)</text>
<text x="183" y="176.2">C6</text>
<text x="183" y="177.8">C_10N (0805)</text>
<text x="276.8" y="176.2">R_47K</text>
<text x="84" y="181.1">R29</text>
<text x="84" y="183.6">R_10E</text>
<text x="94" y="181.1">R21</text>
<text x="94" y="184.3">R_NTC_47K(0805)</text>
<text x="115.2" y="185.9">L1</text>
<text x="55.7" y="190.4">P1</text>
<text x="46.1" y="193.3">PAD (3.5MM WIRE)</text>
<text x="115.2" y="192.3">L_FERRITE BEAD 40-OHM (0805)</text>
</g>
<g font-size="2.3" fill="#110f0a">
<text x="290.3" y="231.9">This Drawing is Open Source and free to everyone</text>
<text x="274.9" y="239.9">Date:</text>
<text x="285.8" y="238.9">28th July 2014</text>
<text x="316" y="239.6">TITLE:</text>
<text x="332.4" y="238.9">Cell Balancer Rev2</text>
<text x="274.9" y="248.2">Drwg No:</text>
<text x="315.1" y="247.9">Rev:</text>
<text x="325.4" y="247.9">1</text>
<text x="331.5" y="248.2">PCB:</text>
<text x="342" y="247.6">PCB-BMS-CELL-02</text>
<text x="274.9" y="256">Page:</text>
<text x="288.4" y="255.7">Master Sheet</text>
<text x="318" y="256.6">DARC Technologies Ltd</text>
<text x="274.6" y="263.4">Drawn:</text>
<text x="290" y="263.1">Alan Chapman</text>
<text x="317.3" y="263.1">Christchurch</text>
</g>
<text font-size="2.3" fill="#713c38" x="347.5" y="231.5">Printed:</text>
<text font-size="2.3" x="363.6" y="231.9">26-Feb-2015</text>
</svg>
